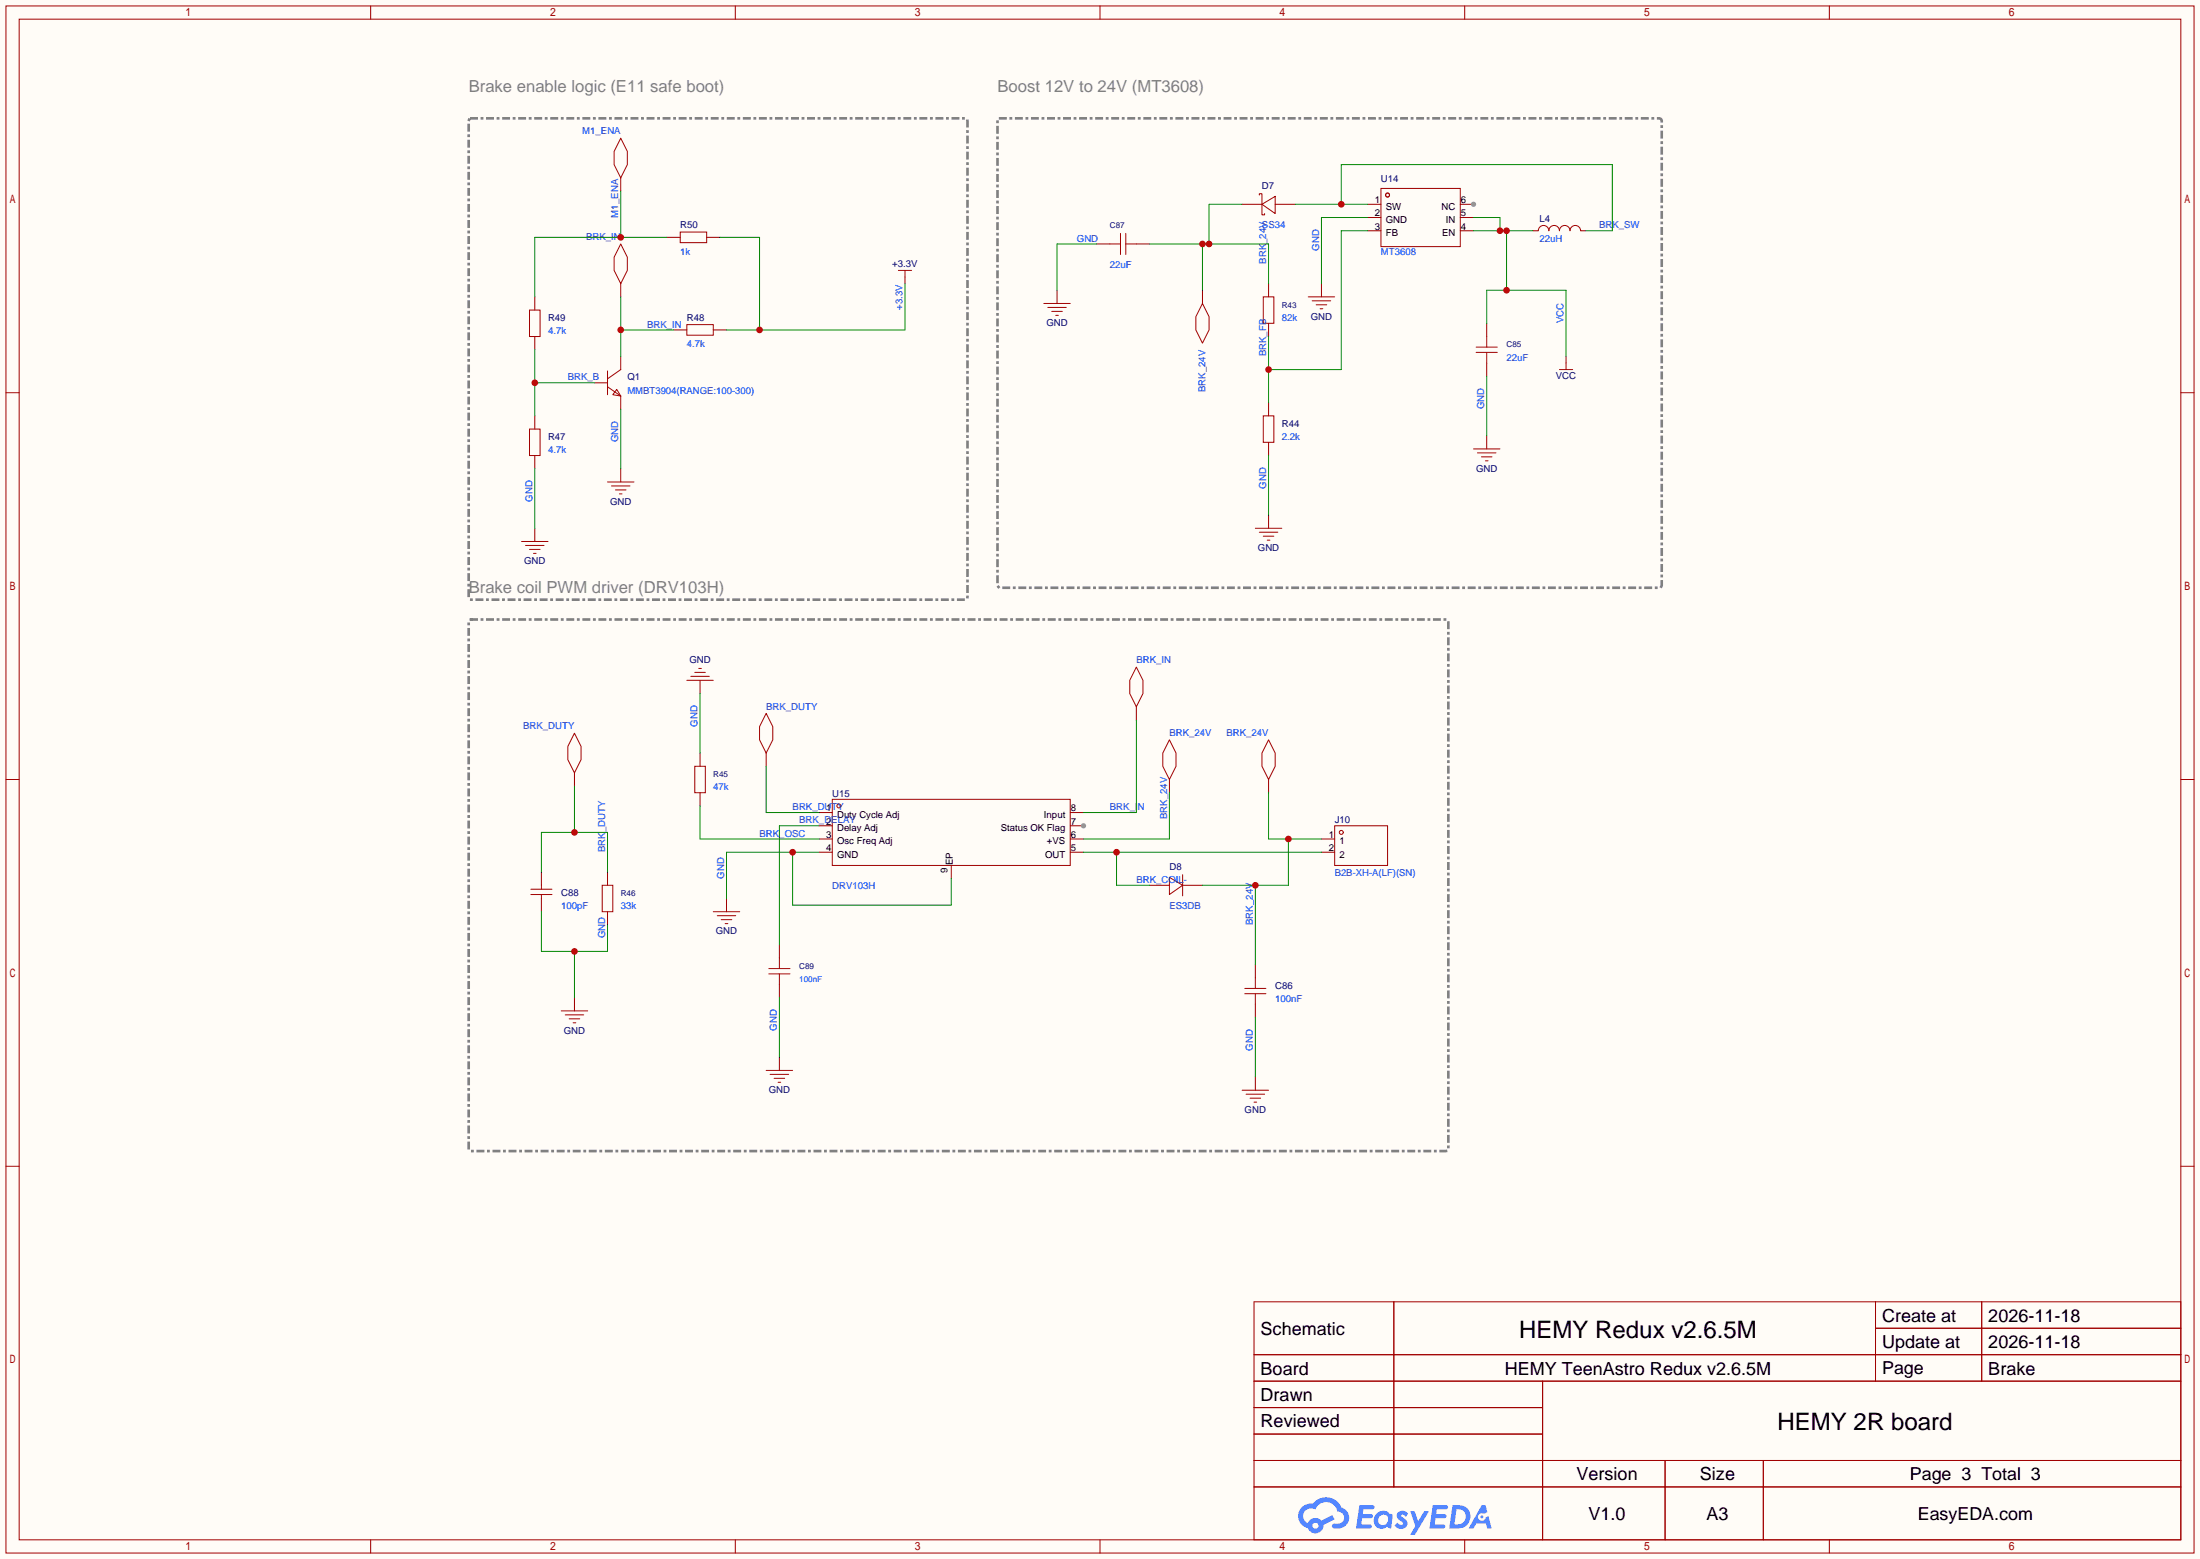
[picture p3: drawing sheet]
<svg xmlns="http://www.w3.org/2000/svg" width="423mm" height="299mm" viewBox="0 0 423 299" stroke-linecap="round" stroke-linejoin="round" font-family="sans-serif">
<path d="M0 0h422.7v299.5h-422.7z" fill="#fffcf7"/>
<g fill="none" stroke="#a10000" stroke-width=".19">
<path d="M1.1 1.1h420.4v297.2h-420.4zM3.7 3.7h415.3v292.1h-415.3zM71.2 1.1v2.6M141.3 1.1v2.6M211.3 1.1v2.6M281.4 1.1v2.6M351.5 1.1v2.6M1.1 75.4h2.6M419 75.4h2.5M1.1 149.7h2.6M419 149.7h2.5M1.1 224h2.6"/>
<path d="M419 224h2.5M240.9 250.1h178.1v45.7h-178.1zM267.8 250.1v35.5M360.3 250.1v15.2M360.3 255.1h58.7M380.7 250.1v15.2M240.9 260.2h178.1M240.9 265.3h178.1M240.9 270.4h55.5M240.9 275.5h55.5M296.4 265.3v30.5M71.2 295.8v2.5"/>
<path d="M141.3 295.8v2.5M211.3 295.8v2.5M240.9 280.5h178.1M240.9 285.6h178.1M281.4 295.8v2.5M319.9 280.5v15.3M338.8 280.5v15.3M351.5 295.8v2.5"/>
</g>
<g fill="#5487ff">
<path d="M268.7 290.5a1.3 1.3 0 0 1 1.8 .2l-.4 .7a.54 .54 0 0 0-.9-.3l.1 .2a1.58 1.58 0 0 1 1.1 1.6 1.43 1.43 0 0 1-2.5 .2l.5-.6a.64 .64 0 0 0 .5 .4 .64 .64 0 0 0 .7-.2l-.2-.3a1.35 1.35 0 0 1-.9-1.8z"/>
<path d="M270.9 290.3h.9l.6 1.9 1.2-1.9h.9l-2.7 4.5h-.9l1-1.7z"/>
<path d="M261.2 289.1h1.6a1.31 1.31 0 0 1 1.2 .2 .4 .4 0 0 1-.3 .6h-1.8l-.1 .9h1.6a.4 .4 0 0 1 .4 .5 .4 .4 0 0 1-.4 .3h-1.7l-.2 1.2h.8a1.23 1.23 0 0 1 1.2 .2 .39 .39 0 0 1-.3 .6h-2.7z"/>
<path d="M275.3 289.1h1.6a1.32 1.32 0 0 1 1.2 .2 .39 .39 0 0 1-.3 .6h-1.8l-.1 .9h1.6a.4 .4 0 0 1 .4 .5 .4 .4 0 0 1-.4 .3h-1.7l-.2 1.2h.8a1.23 1.23 0 0 1 1.2 .2 .39 .39 0 0 1-.3 .6h-2.7z"/>
<path d="M284.7 289.1h.7l.3 1.4-.6 .3a.75 .75 0 0 0-1.1 .3 .75 .75 0 0 0 .5 1.1 .75 .75 0 0 0 .9-.7l.5-.3 .7 2.4h-.9l-.2-1h-1.9l-.5 1h-.9z"/>
<path d="M279.1 289.1l-.7 4.5h1.5a2.27 2.27 0 0 0 2.6-2.3 2.27 2.27 0 0 0-2.7-2.2zM279.8 289.9a1.5 1.5 0 0 1 1.8 1.5 1.5 1.5 0 0 1-1.9 1.4h-.3z"/>
<path d="M264.5 290.7a1.6 1.6 0 0 0-.4 2.2 1.6 1.6 0 0 0 2.2 .5l.2-.2 .8 .4 .3-2.5-.2-.3h-.5a1.58 1.58 0 0 0-2.4-.1zM265.1 291.3a.99 .99 0 0 1 1.6 .3 .99 .99 0 0 1-.9 1.3 .94 .94 0 0 1-1-.5 .94 .94 0 0 1 .3-1.1z"/>
<path d="M250.1 289.5a2.37 2.37 0 0 0 1.2 4 1.54 1.54 0 0 0 1.7 1 1.54 1.54 0 0 0 1.3-1.6l2.1-1.1-.5-.8-2 1.1a1.57 1.57 0 0 0-2.6 .5 1.5 1.5 0 0 1-.8-2.1 1.5 1.5 0 0 1 2.2-.5 2.23 2.23 0 0 1 2.3-1.5 2.23 2.23 0 0 1 2 1.9 1.16 1.16 0 0 1 1.2 1 1.16 1.16 0 0 1-1.1 1.3h-.6a.47 .47 0 0 0-.6 .4 .47 .47 0 0 0 .4 .5 2.19 2.19 0 0 0 2.4-.8 2.19 2.19 0 0 0 .1-2.5l-1.1-.8a3.2 3.2 0 0 0-5.5-.7l-1.1 .1zM252.1 293.1a.6 .6 0 0 1 1.2 0 .6 .6 0 0 1-1.2 0z"/>
<circle cx="284.7" cy="291.4" r=".28"/>
</g>
<g fill="none" stroke="#a10000" stroke-width=".19">
<path d="M265.3 36.2h15.2v11.2h-15.2z"/>
<circle cx="266.6" cy="37.5" r=".38"/>
</g>
<path d="M262.8 39.2h2.5M280.5 39.2h2.6M262.8 41.8h2.5M262.8 44.3h2.5M280.5 41.8h2.6M280.5 44.3h2.6" fill="none" stroke="#870000" stroke-width=".19"/>
<circle cx="283.1" cy="39.2" r=".51" fill="#999"/>
<g fill="none" stroke="#870000" stroke-width=".19">
<path d="M238.6 39.2h3.8M245 39.2h3.8M243.7 54.5v2.5M243.7 62.1v2.5M243.7 77.3v2.6M285.6 62.1v2.5M285.6 69.7v2.6M243.7 85v2.5M157.4 156.1h2.5M157.4 158.6h2.5M205.6 158.6h2.6M157.4 161.2h2.5"/>
<path d="M157.4 163.7h2.5M205.6 161.2h2.6M205.6 163.7h2.6M241.2 185.3v2.5M241.2 192.9v2.6"/>
</g>
<g fill="none" stroke="#a10000" stroke-width=".19">
<path d="M241.9 37.5v-.3h.5v4.1h.6v-.3M242.4 39.2l2.6-1.5v3.3zM242.7 57h2v5.1h-2zM242.7 79.9h2v5.1h-2zM283.6 67.7h4.1M283.6 66.7h4.1M285.6 64.6v2.1M285.6 67.7v2M159.9 153.5h45.7v12.7h-45.7zM239.1 190.9h4.1M239.1 189.9h4.1M241.2 187.8v2.1"/>
<path d="M241.2 190.9v2"/>
<circle cx="161.2" cy="154.8" r=".38"/>
</g>
<circle cx="208.2" cy="158.6" r=".51" fill="#999"/>
<g fill="none" stroke="#870000" stroke-width=".19">
<path d="M119.3 34.2v2.5M102.7 57v2.6M119.3 54.5v2.5M128.1 45.6h2.6M135.8 45.6h2.5M173.9 53.2v1.3M203.1 55.8v2.5M210.7 46.9h2.5M218.3 46.9h2.6M231 55.8v2.5M253.9 54.5v2.5M294.5 44.3h1"/>
<path d="M303.7 44.3h1M102.7 64.6v2.6M102.7 79.9v2.5M114.2 73.5h2.5M119.3 68.5v2.5M119.3 76.1v2.5M129.4 63.4h2.6M137 63.4h2.6M300.9 68.5v1.2M102.7 87.5v2.5M119.3 90v2.6M243.7 98.9v2.6"/>
<path d="M285.6 83.7v2.5M102.7 101.5v2.5M134.5 130.7v2.5M218.3 135.8v2.5M110.4 148.5v2.5M134.5 144.7v2.5M134.5 152.3v2.5M147.2 144.7v2.5M205.6 156.1h2.6M224.7 149.7v2.6M243.7 149.7v2.6M104 167.5v2.6"/>
<path d="M104 172.6v2.5M116.7 167.5v2.6M116.7 175.1v2.6M139.6 172.6v2.5M182.8 166.2v2.6M220.9 170.1h3.8M227.2 170.1h3.8M253.9 161.2h2.5M253.9 163.7h2.5M110.4 191.6v2.6M149.7 181.5v2.5M149.7 189.1v2.5"/>
<path d="M149.7 203.1v2.5M241.2 206.9v2.5"/>
</g>
<g fill="none" stroke="#a10000" stroke-width=".19">
<path d="M119.3 26.5l1.2 2.6v2.5l-1.2 2.6-1.3-2.6v-2.5zM101.7 59.6h2.1v5h-2.1zM119.3 46.9l1.2 2.5v2.5l-1.2 2.6-1.3-2.6v-2.5zM130.7 44.6h5.1v2h-5.1zM172.6 51.9h2.5M173.9 51.9v1.3M200.5 58.3h5.1M201.3 59.1h3.6M202.1 59.8h2M213.2 46.9h2.1M215.3 44.8v4.1M216.3 46.9h2"/>
<path d="M216.3 44.8v4.1M231 58.3l1.3 2.5v2.6l-1.3 2.5-1.3-2.5v-2.6zM251.3 57h5.1M252.1 57.8h3.6M252.9 58.5h2M253.6 59.3h.5M295.5 44.3a1.02 1.02 0 0 1 1-1 1.02 1.02 0 0 1 1.1 1 1.02 1.02 0 0 1 1-1 1.02 1.02 0 0 1 1 1 1.02 1.02 0 0 1 1-1 1.02 1.02 0 0 1 1 1 1.02 1.02 0 0 1 1-1 1.02 1.02 0 0 1 1.1 1M116.7 74.3l2.6 1.8M116.7 71.2v4.6M118.5 74.8l.8 1.3-1.6-.3zM119.3 71l-2.6 1.8M132 62.4h5v2h-5z"/>
<path d="M202.8 60.6h.5M299.6 71h2.5M300.9 69.7v1.3M101.7 82.4h2.1v5.1h-2.1zM116.7 92.6h5.1M117.5 93.3h3.5M118.2 94.1h2.1M119 94.9h.5M283.1 86.2h5.1M283.8 87h3.6M284.6 87.8h2M285.4 88.5h.5"/>
<path d="M100.2 104h5.1M101 104.8h3.5M101.7 105.5h2.1M102.5 106.3h.5M241.2 101.5h5.1M241.9 102.2h3.6M242.7 103h2M243.5 103.8h.5M132 130.7h5M132.7 129.9h3.6M133.5 129.2h2M134.2 128.4h.5"/>
<path d="M147.2 137l1.3 2.6v2.5l-1.3 2.6-1.3-2.6v-2.5zM218.3 128.1l1.3 2.6v2.5l-1.3 2.6-1.3-2.6v-2.5zM110.4 140.8l1.2 2.6v2.5l-1.2 2.6-1.3-2.6v-2.5zM133.5 147.2h2v5.1h-2zM224.7 142.1l1.2 2.6v2.5l-1.2 2.5-1.3-2.5v-2.5zM243.7 142.1l1.3 2.6v2.5l-1.3 2.5-1.3-2.5v-2.5zM256.4 158.6h10.2v7.6h-10.2zM102 171.8h4M102 170.8h4M104 170.1v.7M104 171.8v.8M115.7 170.1h2v5h-2z"/>
<path d="M137 175.1h5.1M137.8 175.9h3.6M138.6 176.7h2M139.3 177.4h.5M224.7 168.5l2.5 1.6-2.5 1.7zM227.2 168v4.1M107.8 194.2h5.1M108.6 194.9h3.5M109.3 195.7h2.1M110.1 196.5h.5M147.7 187.1h4.1M147.7 186.1h4.1"/>
<path d="M149.7 184v2.1M149.7 187.1v2M147.2 205.6h5.1M148 206.4h3.5M148.7 207.1h2M149.5 207.9h.5M238.6 209.4h5.1M239.4 210.2h3.6M240.2 210.9h2M240.9 211.7h.5"/>
<circle cx="257.7" cy="159.9" r=".38"/>
</g>
<path d="M262.8 44.3h-5.1v26.7h-14M243.7 64.6v12.7" fill="none" stroke="#008700" stroke-width=".19"/>
<circle cx="243.7" cy="71" r=".63" fill="#c00"/>
<path d="M248.8 39.2h14M257.7 39.2v-7.6h52.1v12.7h-5.1" fill="none" stroke="#008700" stroke-width=".19"/>
<circle cx="257.7" cy="39.2" r=".63" fill="#c00"/>
<path d="M210.7 46.9h-7.6v8.9M262.8 41.8h-8.9v12.7M285.6 72.3v11.4M243.7 87.5v11.4M152.3 163.7v10.2h30.5v-5.1M157.4 163.7h-17.8v8.9" fill="none" stroke="#008700" stroke-width=".19"/>
<circle cx="152.3" cy="163.7" r=".63" fill="#c00"/>
<path d="M134.5 133.2v11.5M104 175.1v7.7h12.7v-5.1M110.4 182.8v8.8M149.7 191.6v11.5" fill="none" stroke="#008700" stroke-width=".19"/>
<circle cx="110.4" cy="182.8" r=".63" fill="#c00"/>
<path d="M283.1 41.8h5.1v2.5M283.1 44.3h11.4M289.4 44.3v11.5M119.3 78.6v11.4M285.6 62.1v-6.3h15.3v12.7M102.7 90v11.5M241.2 195.5v11.4" fill="none" stroke="#008700" stroke-width=".19"/>
<g fill="#c00">
<circle cx="288.2" cy="44.3" r=".63"/>
<circle cx="289.4" cy="44.3" r=".63"/>
<circle cx="289.4" cy="55.8" r=".63"/>
</g>
<path d="M238.6 39.2h-6.3v7.7M220.9 46.9h22.8v7.6M231 46.9v8.9" fill="none" stroke="#008700" stroke-width=".19"/>
<g fill="#c00">
<circle cx="232.3" cy="46.9" r=".63"/>
<circle cx="231" cy="46.9" r=".63"/>
</g>
<path d="M243.7 152.3v8.9h10.2M241.2 170.1v15.2M247.5 161.2v8.9h-16.5" fill="none" stroke="#008700" stroke-width=".19"/>
<g fill="#c00">
<circle cx="247.5" cy="161.2" r=".63"/>
<circle cx="241.2" cy="170.1" r=".63"/>
</g>
<path d="M224.7 152.3v8.9h-16.5M208.2 163.7h45.7M214.5 163.7v6.4h6.4" fill="none" stroke="#008700" stroke-width=".19"/>
<circle cx="214.5" cy="163.7" r=".63" fill="#c00"/>
<path d="M110.4 151v8.9M134.5 154.8v6.4h22.9M147.2 147.2v8.9h10.2M157.4 158.6h-7.7v22.9M104 167.5v-7.6h12.7v7.6" fill="none" stroke="#008700" stroke-width=".19"/>
<circle cx="110.4" cy="159.9" r=".63" fill="#c00"/>
<path d="M119.3 57v11.5M119.3 63.4h10.1M218.3 138.3v17.8h-10.1" fill="none" stroke="#008700" stroke-width=".19"/>
<circle cx="119.3" cy="63.4" r=".63" fill="#c00"/>
<path d="M138.3 45.6h7.6v17.8M173.9 54.5v8.9h-34.3" fill="none" stroke="#008700" stroke-width=".19"/>
<circle cx="145.9" cy="63.4" r=".63" fill="#c00"/>
<path d="M102.7 67.2v12.7M102.7 73.5h11.5" fill="none" stroke="#008700" stroke-width=".19"/>
<circle cx="102.7" cy="73.5" r=".63" fill="#c00"/>
<path d="M119.3 36.7v8.9M128.1 45.6h-25.4v11.4" fill="none" stroke="#008700" stroke-width=".19"/>
<circle cx="119.3" cy="45.6" r=".63" fill="#c00"/>
<path d="M90.6 22.7l95 .1 .3 .4-.1 91.7-.4 .3-95.1-.1-.3-.4v-91.5l.1-.2 .5-.3M192.2 22.7l126.8 .1 .2 .4v89.5l-.5 .2-126.8-.1-.3-.4v-89.2l.1-.2 .5-.3M90.6 119l187.4 .1 .3 .4-.1 101.4-.5 .2-187.4-.1-.3-.4v-101.1l.1-.2 .5-.3" fill="none" stroke="#808080" stroke-width=".51" stroke-dasharray="1 1 0 1"/>
<g font-size="4.6">
<text x="291.8" y="257">HEMY Redux v2.6.5M</text>
<text x="341.5" y="274.8">HEMY 2R board</text>
</g>
<g font-size="3.5">
<text x="242.2" y="256.4">Schematic</text>
<text x="361.6" y="253.9">Create at</text>
<text x="382" y="253.9">2026-11-18</text>
<text x="361.6" y="259">Update at</text>
<text x="382" y="259">2026-11-18</text>
<text x="242.2" y="264">Board</text>
<text x="242.2" y="269.1">Drawn</text>
<text x="289.1" y="264">HEMY TeenAstro Redux v2.6.5M</text>
<text x="382" y="264">Brake</text>
<text x="242.2" y="274.2">Reviewed</text>
<text x="302.9" y="284.4">Version</text>
<text x="326.6" y="284.4">Size</text>
<text x="305.2" y="292">V1.0</text>
<text x="327.8" y="292">A3</text>
</g>
<g font-size="3.4">
<text x="361.6" y="264">Page</text>
<text x="366.9" y="284.3">Page 3 Total 3</text>
<text x="368.4" y="291.9">EasyEDA.com</text>
</g>
<g font-size="3.2" fill="#808080">
<text x="90" y="17.7">Brake enable logic (E11 safe boot)</text>
<text x="191.6" y="17.7">Boost 12V to 24V (MT3608)</text>
<text x="90" y="113.9">Brake coil PWM driver (DRV103H)</text>
</g>
<g font-size="1.8" fill="#00f">
<text x="111.9" y="25.8">M1_ENA</text>
<text x="118.8" y="41.8" transform="rotate(-90 118.8 41.8)">M1_ENA</text>
<text x="112.6" y="46.1">BRK_IN</text>
<text x="206.9" y="46.4">GND</text>
<text x="242.4" y="43.9">SS34</text>
<text x="295.8" y="46.4">22uH</text>
<text x="307.2" y="43.9">BRK_SW</text>
<text x="130.7" y="48.9">1k</text>
<text x="213.2" y="51.5">22uF</text>
<text x="243.3" y="50.7" transform="rotate(-90 243.3 50.7)">BRK_24V</text>
<text x="253.4" y="48.1" transform="rotate(-90 253.4 48.1)">GND</text>
<text x="265.3" y="48.9">MT3608</text>
<text x="173.4" y="59.6" transform="rotate(-90 173.4 59.6)">+3.3V</text>
<text x="105.3" y="64.2">4.7k</text>
<text x="124.3" y="62.9">BRK_IN</text>
<text x="246.3" y="61.6">82k</text>
<text x="300.4" y="62.1" transform="rotate(-90 300.4 62.1)">VCC</text>
<text x="132" y="66.7">4.7k</text>
<text x="243.3" y="68.5" transform="rotate(-90 243.3 68.5)">BRK_FB</text>
<text x="289.4" y="69.3">22uF</text>
<text x="109.1" y="73.1">BRK_B</text>
<text x="120.5" y="75.6">MMBT3904(RANGE:100-300)</text>
<text x="231.6" y="75.3" transform="rotate(-90 231.6 75.3)">BRK_24V</text>
<text x="285.2" y="78.6" transform="rotate(-90 285.2 78.6)">GND</text>
<text x="105.3" y="87">4.7k</text>
<text x="118.8" y="85" transform="rotate(-90 118.8 85)">GND</text>
<text x="246.3" y="84.5">2.2k</text>
<text x="243.3" y="93.9" transform="rotate(-90 243.3 93.9)">GND</text>
<text x="102.3" y="96.4" transform="rotate(-90 102.3 96.4)">GND</text>
<text x="218.3" y="127.4">BRK_IN</text>
<text x="147.2" y="136.3">BRK_DUTY</text>
<text x="100.5" y="140.1">BRK_DUTY</text>
<text x="134" y="139.6" transform="rotate(-90 134 139.6)">GND</text>
<text x="224.7" y="141.4">BRK_24V</text>
<text x="235.6" y="141.4">BRK_24V</text>
<text x="137" y="151.8">47k</text>
<text x="152.3" y="155.6">BRK_DUTY</text>
<text x="213.2" y="155.6">BRK_IN</text>
<text x="145.9" y="160.7">BRK_OSC</text>
<text x="153.5" y="158.2">BRK_DELAY</text>
<text x="224.2" y="157.4" transform="rotate(-90 224.2 157.4)">BRK_24V</text>
<text x="116.3" y="163.7" transform="rotate(-90 116.3 163.7)">BRK_DUTY</text>
<text x="139.1" y="168.8" transform="rotate(-90 139.1 168.8)">GND</text>
<text x="159.9" y="170.9">DRV103H</text>
<text x="218.3" y="169.6">BRK_COIL-</text>
<text x="256.4" y="168.3">B2B-XH-A(LF)(SN)</text>
<text x="107.8" y="174.7">100pF</text>
<text x="119.3" y="174.7">33k</text>
<text x="224.7" y="174.7">ES3DB</text>
<text x="240.7" y="177.7" transform="rotate(-90 240.7 177.7)">BRK_24V</text>
<text x="116.3" y="180.2" transform="rotate(-90 116.3 180.2)">GND</text>
<text x="149.3" y="198" transform="rotate(-90 149.3 198)">GND</text>
<text x="245" y="192.5">100nF</text>
<text x="240.7" y="201.8" transform="rotate(-90 240.7 201.8)">GND</text>
</g>
<g font-size="1.8" fill="#000080">
<text x="265.3" y="35">U14</text>
<text x="242.4" y="36.2">D7</text>
<text x="130.7" y="43.9">R50</text>
<text x="295.8" y="42.6">L4</text>
<text x="171.4" y="51.2">+3.3V</text>
<text x="105.3" y="61.6">R49</text>
<text x="132" y="61.6">R48</text>
<text x="201" y="62.7">GND</text>
<text x="251.8" y="61.4">GND</text>
<text x="120.5" y="73.1">Q1</text>
<text x="298.9" y="72.8">VCC</text>
<text x="246.3" y="82">R44</text>
<text x="105.3" y="84.5">R47</text>
<text x="283.6" y="90.6">GND</text>
<text x="117.2" y="96.9">GND</text>
<text x="241.7" y="105.8">GND</text>
<text x="100.7" y="108.4">GND</text>
<text x="132.4" y="127.4">GND</text>
<text x="159.9" y="153.1">U15</text>
<text x="256.4" y="158.2">J10</text>
<text x="224.7" y="167.1">D8</text>
<text x="107.8" y="172.1">C88</text>
<text x="137.5" y="179.5">GND</text>
<text x="245" y="189.9">C86</text>
<text x="108.3" y="198.5">GND</text>
<text x="147.7" y="210">GND</text>
<text x="239.1" y="213.8">GND</text>
</g>
<g font-size="1.8">
<text x="264.1" y="39">1</text>
<text x="264.1" y="41.6">2</text>
<text x="266.2" y="40.3">SW</text>
<text x="276.9" y="40.3">NC</text>
<text x="280.7" y="41.6">5</text>
<text x="280.7" y="39">6</text>
<text x="264.1" y="44.1">3</text>
<text x="266.2" y="42.8">GND</text>
<text x="266.2" y="45.4">FB</text>
<text x="277" y="45.4">EN</text>
<text x="277.8" y="42.8">IN</text>
<text x="280.7" y="44.1">4</text>
<text x="158.7" y="155.9">1</text>
<text x="205.7" y="155.9">8</text>
<text x="158.7" y="158.4">2</text>
<text x="158.7" y="160.9">3</text>
<text x="160.8" y="157.1">Duty Cycle Adj</text>
<text x="160.8" y="159.6">Delay Adj</text>
<text x="192.3" y="159.6">Status OK Flag</text>
<text x="200.6" y="157.1">Input</text>
<text x="205.7" y="160.9">6</text>
<text x="205.7" y="158.4">7</text>
<text x="255.3" y="160.9">1</text>
<text x="158.7" y="163.5">4</text>
<text x="160.8" y="162.2">Osc Freq Adj</text>
<text x="160.8" y="164.7">GND</text>
<text x="182" y="167.8" transform="rotate(-90 182 167.8)">9</text>
<text x="183.1" y="166.2" transform="rotate(-90 183.1 166.2)">EP</text>
<text x="200.8" y="164.7">OUT</text>
<text x="201.1" y="162.2">+VS</text>
<text x="205.7" y="163.5">5</text>
<text x="255.3" y="163.5">2</text>
<text x="257.4" y="162.2">1</text>
<text x="257.4" y="164.7">2</text>
</g>
<g font-size="1.6" fill="#000080">
<text x="213.2" y="43.9">C87</text>
<text x="246.3" y="59.1">R43</text>
<text x="289.4" y="66.7">C85</text>
<text x="137" y="149.3">R45</text>
<text x="119.3" y="172.1">R46</text>
<text x="153.5" y="186.1">C89</text>
</g>
<text font-size="1.6" fill="#00f" x="153.5" y="188.6">100nF</text>
</svg>
